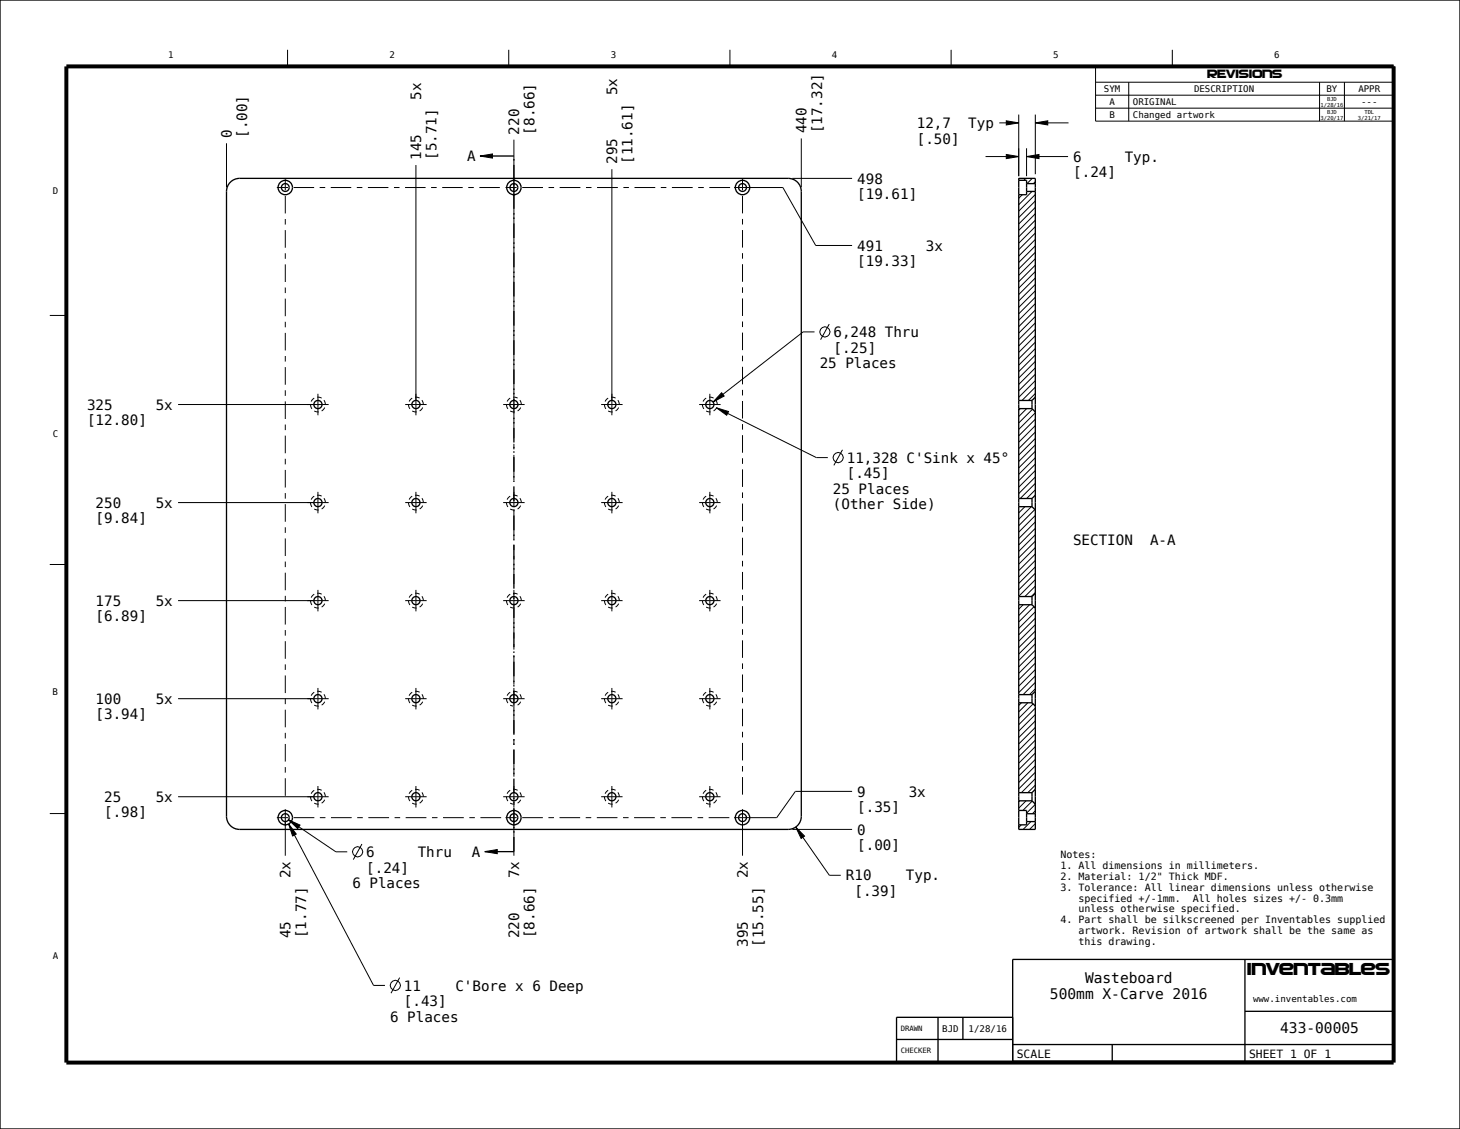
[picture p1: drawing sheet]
<svg xmlns="http://www.w3.org/2000/svg" width="559mm" height="432mm" viewBox="0 0 559 432" stroke-linecap="round" stroke-linejoin="round" font-family="sans-serif">
<path d="M196.7 325.7v-266" fill="none" stroke="#000" stroke-width=".51" stroke-dasharray="5.6 1.7 .6 1.1 .6 1.7" stroke-linecap="butt"/>
<g fill="none" stroke="#000" stroke-width=".51">
<path d="M0 0h558.8v431.8h-558.8zM183.7 59.7h13M88.5 69.4a5 5 0 0 1 3.2-1.2h210a5 5 0 0 1 5 5v239a5 5 0 0 1-5 5h-210a5 5 0 0 1-5-5v-239a5 5 0 0 1 1.8-3.8zM389.9 68.2h6.4v249h-6.4zM389.9 69h3v5.5h-3M392.9 70.2h3.4M392.9 73.2h3.4M389.9 156.3h5.1M389.9 153.2h5.1M395 153.2v3.1M395 156.3l1.3 1.3M396.3 151.9l-1.3 1.3"/>
<path d="M389.9 193.8h5.1M389.9 190.7h5.1M395 190.7v3.1M395 193.8l1.3 1.3M396.3 189.4l-1.3 1.3M389.9 231.3h5.1M389.9 228.2h5.1M395 228.2v3.1M395 231.3l1.3 1.3M396.3 226.9l-1.3 1.3M389.9 268.8h5.1M389.9 265.7h5.1"/>
<path d="M395 265.7v3.1M395 268.8l1.3 1.3M396.3 264.4l-1.3 1.3M389.9 306.3h5.1M389.9 303.2h5.1M389.9 310h3v5.5h-3M392.9 311.2h3.4M392.9 314.2h3.4M395 303.2v3.1M395 306.3l1.3 1.3M396.3 301.9l-1.3 1.3M185.5 325.7h11.2"/>
<path d="M476.5 366.9v38.9M343.1 397.5h44.5M359 389.1v16.9M368.5 389.1v8.4M387.6 399.5h146M387.6 389.1h-44.5v16.9h44.5v-39.1h146v38.9h-146M425.7 399.5v6.3M476.5 386.8h57.1"/>
</g>
<path d="M183.7 59.7l4.8-.8v1.6zM385.1 59.1l4.8 .8-4.8 .8zM385.1 46.2l4.8 .8-4.8 .8zM392.9 59.9l4.8-.8v1.6zM396.3 47l4.7-.8v1.6zM276.2 150.2l1 1.3-4.3 2.3zM274.2 156l4.6 1.4-.7 1.4zM110.4 313.6l4.4 2-.9 1.3zM110.5 315.2l2.9 3.8-1.4 .7zM304.6 316.3l3.3 3.5-1.3 .9zM185.5 325.7l4.8-.8v1.6z" fill="#000"/>
<g fill="none" stroke="#000" stroke-width=".38">
<path d="M110.1 19.1v6.3M194.7 19.1v6.3M279.4 19.1v6.3M364 19.1v6.3M448.7 19.1v6.3M419.3 25.3h114.3v21h-114.3zM419.3 31.4h114.3M419.3 36.4h114.3M432 31.4v14.9M505 31.4v14.9M514.6 31.4v14.9M86.7 54.8v16.8"/>
<path d="M183.7 59.7l4.8-.8v1.6zM196.7 53.4v99.7M306.7 53v18.6M377.2 59.9h12.7M382.5 47h7.4M385.1 59.1l4.8 .8-4.8 .8zM385.1 46.2l4.8 .8-4.8 .8zM389.9 43.8v23.6M392.9 59.9l4.8-.8v1.6zM392.9 56.7v10.7M392.9 59.9h15.9M396.3 47l4.7-.8v1.6z"/>
<path d="M396.3 43.8v22.8M396.3 47h12.7M419.3 41.4h114.3M159.2 63.1v90M234.2 64.7v88.4M285.8 71.7h13.8l12.6 22.2h13.9M303.3 68.2h22.8M390.2 68.2l-.3 .3M391.3 74.5l-1.4 1.3M392.6 68.2l-.7 .8M395 73.2l-5.1 5.1M395.1 68.2l-2 2"/>
<path d="M396.3 79.3l-6.4 6.4M396.3 76.9l-6.4 6.3M396.3 74.4l-6.4 6.4M396.3 69.5l-.8 .7M396.3 99l-6.4 6.3M396.3 96.5l-6.4 6.3M396.3 94l-6.4 6.4M396.3 91.6l-6.4 6.3M396.3 89.1l-6.4 6.4M396.3 86.7l-6.4 6.3M396.3 84.2l-6.4 6.4M396.3 81.8l-6.4 6.3"/>
<path d="M396.3 118.6l-6.4 6.3M396.3 116.1l-6.4 6.4M396.3 113.7l-6.4 6.3M396.3 111.2l-6.4 6.4M396.3 108.8l-6.4 6.3M396.3 106.3l-6.4 6.4M396.3 103.9l-6.4 6.3M396.3 101.4l-6.4 6.4M19 120.6h6.4M311.8 126.9h-4.4l-34.5 26.9M317.4 124l-3.3 5.9M396.3 138.2l-6.4 6.4"/>
<path d="M396.3 135.8l-6.4 6.3M396.3 133.3l-6.4 6.4M396.3 130.9l-6.4 6.3M396.3 128.4l-6.4 6.4M396.3 126l-6.4 6.3M396.3 123.5l-6.4 6.4M396.3 121.1l-6.4 6.3M68.1 154.7h52M118.9 154.7l.5 1.7M120.3 152.3l-1.2 1.3M120.3 157.2l1.7 .3M121.4 151.9l1.7 .4"/>
<path d="M124 153.1h.1M124 153.1l.5 1.6M124.3 155.9l-1.2 1.3M124.3 155.9h.1M156.4 154.7l.5 1.7M157.8 157.2l1.7 .3M157.8 152.3l-1.2 1.3M158.9 151.9l1.7 .4M161.5 153.1h.1M161.5 153.1l.5 1.6M161.8 155.9l-1.2 1.3M161.8 155.9h.1"/>
<path d="M193.9 154.7l.5 1.7M195.3 152.3l-1.2 1.3M195.3 157.2l1.7 .3M196.4 151.9l1.7 .4M199 153.1h.1M199 153.1l.5 1.6M199.3 155.9l-1.2 1.3M231.4 154.7l.5 1.7M232.8 152.3l-1.2 1.3M232.8 157.2l1.7 .3M233.9 151.9l1.7 .4M236.5 153.1l.5 1.6"/>
<path d="M236.8 155.9l-1.2 1.3M268.9 154.7l.5 1.7M270.3 152.3l-1.2 1.3M270.3 157.2l1.7 .3M271.4 151.9l1.7 .4M274 153.1l.5 1.6M274.2 156l4.6 1.4-.7 1.4zM274.2 156l38.3 19h4.3M274.3 155.9l-1.2 1.3M274.3 155.9h.1M276.2 150.2l1 1.3-4.3 2.3zM390.5 156.3l-.6 .6"/>
<path d="M392.9 156.3l-3 3M395.2 156.5l-5.3 5.3M396.3 157.9l-6.4 6.3M396.3 150.5l-2.7 2.7M396.3 148.1l-5.1 5.1M396.3 145.6l-6.4 6.4M396.3 143.1l-6.4 6.4M396.3 140.7l-6.4 6.3M322.5 172l-3.4 6M396.3 180l-6.4 6.3M396.3 177.5l-6.4 6.4M396.3 175.1l-6.4 6.3"/>
<path d="M396.3 172.6l-6.4 6.4M396.3 170.2l-6.4 6.3M396.3 167.7l-6.4 6.4M396.3 165.2l-6.4 6.4M396.3 162.8l-6.4 6.3M396.3 160.3l-6.4 6.4M68.1 192.2h52M118.9 192.2l.5 1.7M120.3 189.8l-1.2 1.3M120.3 194.7l1.7 .3M121.4 189.4l1.7 .4M121.4 189.4h.1"/>
<path d="M124 190.6l.5 1.6M124.3 193.4l-1.2 1.3M124.3 193.4h.1M156.4 192.2l.5 1.7M157.8 189.8l-1.2 1.3M157.8 194.7l1.7 .3M158.9 189.4l1.7 .4M158.9 189.4h.1M161.5 190.6l.5 1.6M161.8 193.4l-1.2 1.3M161.8 193.4h.1M193.9 192.2l.5 1.7"/>
<path d="M195.3 194.7l1.7 .3M195.3 189.8l-1.2 1.3M196.4 189.4l1.7 .4M199 190.6l.5 1.6M199.3 193.4l-1.2 1.3M231.4 192.2l.5 1.7M232.8 189.8l-1.2 1.3M232.8 194.7l1.7 .3M233.9 189.4l1.7 .4M236.5 190.6l.5 1.6M236.8 193.4l-1.2 1.3M268.9 192.2l.5 1.7"/>
<path d="M270.3 189.8l-1.2 1.3M270.3 194.7l1.7 .3M271.4 189.4l1.7 .4M274 190.6l.5 1.6M274.3 193.4l-1.2 1.3M274.3 193.4h.1M392.3 193.8l-2.4 2.4M394.7 193.8l-4.8 4.8M396.1 194.9l-6.2 6.2M396.3 199.6l-6.4 6.4M396.3 197.2l-6.4 6.3M396.3 187.3l-3.4 3.4"/>
<path d="M396.3 184.9l-5.8 5.8M396.3 182.4l-6.4 6.4M19 215.9h6.4M396.3 219.3l-6.4 6.3M396.3 216.8l-6.4 6.4M396.3 214.4l-6.4 6.3M396.3 211.9l-6.4 6.3M396.3 209.4l-6.4 6.4M396.3 207l-6.4 6.3M396.3 204.5l-6.4 6.4M396.3 202.1l-6.4 6.3M68.1 229.7h52"/>
<path d="M118.9 229.7l.5 1.7M120.3 227.3l-1.2 1.3M120.3 232.2l1.7 .3M121.4 226.9l1.7 .4M121.4 226.9h.1M124 228.1l.5 1.6M124.3 230.9l-1.2 1.3M124.3 230.9h.1M156.4 229.7l.5 1.7M157.8 227.3l-1.2 1.3M157.8 232.2l1.7 .3M158.9 226.9l1.7 .4"/>
<path d="M158.9 226.9h.1M161.5 228.1l.5 1.6M161.8 230.9l-1.2 1.3M161.8 230.9h.1M193.9 229.7l.5 1.7M195.3 227.3l-1.2 1.3M195.3 232.2l1.7 .3M196.4 226.9l1.7 .4M199 228.1l.5 1.6M199.3 230.9l-1.2 1.3M231.4 229.7l.5 1.7M232.8 227.3l-1.2 1.3"/>
<path d="M232.8 232.2l1.7 .3M233.9 226.9l1.7 .4M236.5 228.1l.5 1.6M236.8 230.9l-1.2 1.3M268.9 229.7l.5 1.7M270.3 227.3l-1.2 1.3M270.3 232.2l1.7 .3M271.4 226.9l1.7 .4M274 228.1l.5 1.6M274.3 230.9l-1.2 1.3M274.3 230.9h.1M391.6 231.3l-1.7 1.7"/>
<path d="M394.1 231.3l-4.2 4.1M395.8 232l-5.9 5.9M396.3 238.9l-6.4 6.4M396.3 236.5l-6.4 6.3M396.3 234l-6.4 6.3M396.3 226.6l-1.6 1.6M396.3 224.2l-4 4M396.3 221.7l-6.4 6.4M396.3 258.5l-6.4 6.4M396.3 256.1l-6.4 6.3M396.3 253.6l-6.4 6.4M396.3 251.2l-6.4 6.3"/>
<path d="M396.3 248.7l-6.4 6.4M396.3 246.3l-6.4 6.3M396.3 243.8l-6.4 6.4M396.3 241.4l-6.4 6.3M68.1 267.2h52M118.9 267.2l.5 1.7M120.3 264.8l-1.2 1.3M120.3 269.7l1.7 .3M121.4 264.4l1.7 .4M121.4 264.4h.1M124 265.6l.5 1.6M124.3 268.4l-1.2 1.3"/>
<path d="M124.3 268.4h.1M156.4 267.2l.5 1.7M157.8 264.8l-1.2 1.3M157.8 269.7l1.7 .3M158.9 264.4l1.7 .4M158.9 264.4h.1M161.5 265.6l.5 1.6M161.8 268.4l-1.2 1.3M161.8 268.4h.1M193.9 267.2l.5 1.7M195.3 264.8l-1.2 1.3M195.3 269.7l1.7 .3"/>
<path d="M196.4 264.4l1.7 .4M199 265.6l.5 1.6M199.3 268.4l-1.2 1.3M231.4 267.2l.5 1.7M232.8 264.8l-1.2 1.3M232.8 269.7l1.7 .3M233.9 264.4l1.7 .4M236.5 265.6l.5 1.6M236.8 268.4l-1.2 1.3M268.9 267.2l.5 1.7M270.3 269.7l1.7 .3M270.3 264.8l-1.2 1.3"/>
<path d="M271.4 264.4l1.7 .4M274 265.6l.5 1.6M274.3 268.4l-1.2 1.3M274.3 268.4h.1M390.9 268.8l-1 1M393.4 268.8l-3.5 3.5M395.4 269.2l-5.5 5.5M396.3 278.2l-6.4 6.3M396.3 275.7l-6.4 6.4M396.3 273.3l-6.4 6.3M396.3 270.8l-6.4 6.4M396.3 263.5l-2.2 2.2"/>
<path d="M396.3 261l-4.7 4.7M396.3 297.8l-5.4 5.4M396.3 295.4l-6.4 6.3M396.3 292.9l-6.4 6.4M396.3 290.5l-6.4 6.3M396.3 288l-6.4 6.4M396.3 285.6l-6.4 6.3M396.3 283.1l-6.4 6.4M396.3 280.6l-6.4 6.4M19 311.1h6.4M68.1 304.7h52M109.2 314.3v13"/>
<path d="M110.4 313.6l4.4 2-.9 1.3zM110.4 313.6l18.1 12.2h4.4M110.5 315.2l2.9 3.8-1.4 .7zM110.5 315.2l32.5 61.7h4.3M118.9 304.7l.5 1.7M120.3 302.3l-1.2 1.3M120.3 307.2l1.7 .3M121.4 301.9l1.7 .4M121.4 301.9h.1M124 303.1l.5 1.6M124.3 305.9l-1.2 1.3M124.3 305.9h.1"/>
<path d="M156.4 304.7l.5 1.7M157.8 302.3l-1.2 1.3M157.8 307.2l1.7 .3M158.9 301.9l1.7 .4M158.9 301.9h.1M161.5 303.1l.5 1.6M161.8 305.9l-1.2 1.3M161.8 305.9h.1M193.9 304.7l.5 1.7M195.3 302.3l-1.2 1.3M195.3 307.2l1.7 .3M196.4 301.9l1.7 .4"/>
<path d="M196.7 314.3v13M199 303.1l.5 1.6M199.3 305.9l-1.2 1.3M231.4 304.7l.5 1.7M232.8 302.3l-1.2 1.3M232.8 307.2l1.7 .3M233.9 301.9l1.7 .4M236.5 303.1l.5 1.6M236.8 305.9l-1.2 1.3M268.9 304.7l.5 1.7M270.3 307.2l1.7 .3M270.3 302.3l-1.2 1.3"/>
<path d="M271.4 301.9l1.7 .4M274 303.1l.5 1.6M274.3 305.9l-1.2 1.3M274.3 305.9h.1M284.2 314.3v13M303.3 317.2h22.8M304.6 316.3l3.3 3.5-1.3 .9zM304.6 316.3l12.8 18.5h4.4M326.1 302.7h-21.7l-7.1 10h-10M390.3 306.3l-.4 .3M390.9 315.5l-1 1M392.7 306.3l-2.8 2.8"/>
<path d="M394.6 314.2l-3 3M395.1 306.4l-3.6 3.6M396.3 315l-2.2 2.2M396.3 310.1l-1.2 1.1M396.3 307.7l-3.4 3.3M396.3 300.3l-2.9 2.9M138.5 322.8l-3.3 6M185.5 325.7l4.8-.8v1.6zM153 373.9l-3.3 6"/>
<circle cx="315.7" cy="126.9" r="1.95"/>
<circle cx="320.8" cy="175" r="1.95"/>
<circle cx="136.8" cy="325.8" r="1.95"/>
<circle cx="151.3" cy="376.9" r="1.95"/>
</g>
<path d="M25.4 25.4h508v381h-508z" fill="none" stroke="#000" stroke-width="1.5" stroke-linecap="butt"/>
<!-- layer: 02___PRT_ALL_AXES -->
<g fill="none" stroke="#000" stroke-width=".51">
<circle cx="109.2" cy="71.7" r="2.75"/>
<circle cx="109.2" cy="71.7" r="1.5"/>
<circle cx="196.7" cy="71.7" r="2.75"/>
<circle cx="196.7" cy="71.7" r="1.5"/>
<circle cx="284.2" cy="71.7" r="2.75"/>
<circle cx="284.2" cy="71.7" r="1.5"/>
<circle cx="121.7" cy="154.7" r="1.56"/>
<circle cx="159.2" cy="154.7" r="1.56"/>
<circle cx="196.7" cy="154.7" r="1.56"/>
<circle cx="234.2" cy="154.7" r="1.56"/>
<circle cx="271.7" cy="154.7" r="1.56"/>
<circle cx="121.7" cy="192.2" r="1.56"/>
<circle cx="159.2" cy="192.2" r="1.56"/>
<circle cx="196.7" cy="192.2" r="1.56"/>
<circle cx="234.2" cy="192.2" r="1.56"/>
<circle cx="271.7" cy="192.2" r="1.56"/>
<circle cx="121.7" cy="229.7" r="1.56"/>
<circle cx="159.2" cy="229.7" r="1.56"/>
<circle cx="196.7" cy="229.7" r="1.56"/>
<circle cx="234.2" cy="229.7" r="1.56"/>
<circle cx="271.7" cy="229.7" r="1.56"/>
<circle cx="121.7" cy="267.2" r="1.56"/>
<circle cx="159.2" cy="267.2" r="1.56"/>
<circle cx="196.7" cy="267.2" r="1.56"/>
<circle cx="234.2" cy="267.2" r="1.56"/>
<circle cx="271.7" cy="267.2" r="1.56"/>
<circle cx="109.2" cy="312.7" r="2.75"/>
<circle cx="109.2" cy="312.7" r="1.5"/>
<circle cx="121.7" cy="304.7" r="1.56"/>
<circle cx="159.2" cy="304.7" r="1.56"/>
<circle cx="196.7" cy="312.7" r="2.75"/>
<circle cx="196.7" cy="312.7" r="1.5"/>
<circle cx="196.7" cy="304.7" r="1.56"/>
<circle cx="234.2" cy="304.7" r="1.56"/>
<circle cx="271.7" cy="304.7" r="1.56"/>
<circle cx="284.2" cy="312.7" r="2.75"/>
<circle cx="284.2" cy="312.7" r="1.5"/>
</g>
<g fill="none" stroke="#000" stroke-width=".38">
<path d="M106 71.7h4.3M109.2 68.5v4.3M109.2 74.9v6.7M112.4 71.7h7.8M122.3 71.7h2.2M126.6 71.7h7.8M136.6 71.7h2.1M140.8 71.7h7.9M150.8 71.7h2.1M155 71.7h7.9M165 71.7h2.1M169.3 71.7h7.8"/>
<path d="M179.2 71.7h2.1M183.5 71.7h7.8M193.5 71.7h4.3M196.7 68.5v6.4M199.9 71.7h7.9M209.9 71.7h2.2M214.2 71.7h7.9M224.3 71.7h2.1M228.5 71.7h8M238.6 71.7h2.1M242.8 71.7h8M252.9 71.7h2.1"/>
<path d="M257.2 71.7h7.9M267.2 71.7h2.2M271.5 71.7h7.9M281 71.7h6.4M284.2 68.5v4.3M284.2 74.9v6.7M109.2 83.8v2.1M109.2 88v6.7M109.2 96.9v2.1M284.2 83.7v2.2M284.2 88v6.7M284.2 96.8v2.1"/>
<path d="M109.2 101.1v6.7M109.2 110v2.1M109.2 114.2v6.7M284.2 101.1v6.7M284.2 109.9v2.1M284.2 114.1v6.7M109.2 123.1v2.1M109.2 127.3v6.7M109.2 136.2v2.1M284.2 123v2.1M284.2 127.2v6.7M284.2 136v2.2"/>
<path d="M109.2 140.4v6.7M109.2 149.3v2.1M109.2 153.5v6.7M117.6 154.7h8.2M121.7 150.6v8.2M155.1 154.7h8.2M159.2 150.6v8.2M192.6 154.7h8.2M196.7 154.7h.1M196.7 154.7v1.1M196.7 157.9v9.7M230.1 154.7h8.2"/>
<path d="M234.2 150.6v8.2M267.6 154.7h8.2M271.7 150.6v8.2M284.2 140.3v6.7M284.2 149.1v2.1M284.2 153.4v6.7M109.2 162.4v2.1M109.2 166.6v6.8M109.2 175.5v2.1M109.2 179.7v6.8M196.7 169.7v2.2M196.7 174v9.7"/>
<path d="M284.2 162.2v2.1M284.2 166.4v6.7M284.2 175.3v2.1M284.2 179.5v6.7M109.2 188.6v2.1M109.2 192.8v6.8M117.6 192.2h8.2M121.7 188.1v8.2M155.1 192.2h8.2M159.2 188.1v8.2M192.6 192.2h8.2M196.7 188.1v5.2"/>
<path d="M196.7 195.4v10.8M230.1 192.2h8.2M234.2 188.1v8.2M267.6 192.2h8.2M271.7 188.1v8.2M284.2 188.3v2.2M284.2 192.6v6.7M109.2 201.7v2.1M109.2 205.9v6.8M109.2 214.8v2.1M109.2 219v6.8M196.7 208.3v2.1"/>
<path d="M196.7 212.6v10.7M284.2 201.4v2.1M284.2 205.7v6.7M284.2 214.5v2.1M284.2 218.7v6.8M109.2 227.9v2.1M109.2 232.1v6.8M117.6 229.7h8.2M121.7 225.6v8.2M155.1 229.7h8.2M159.2 225.6v8.2M192.6 229.7h8.2"/>
<path d="M196.7 225.6v5.2M196.7 232.9v11.3M230.1 229.7h8.2M234.2 225.6v8.2M267.6 229.7h8.2M271.7 225.6v8.2M284.2 227.6v2.1M284.2 231.8v6.7M109.2 241v2.1M109.2 245.2v6.8M109.2 254.1v2.1M109.2 258.3v6.8"/>
<path d="M196.7 246.3v2.1M196.7 250.6v11.3M284.2 240.7v2.1M284.2 244.9v6.7M284.2 253.7v2.2M284.2 258v6.7M109.2 267.2v2.1M109.2 271.4v6.8M117.6 267.2h8.2M121.7 263.1v8.2M155.1 267.2h8.2M159.2 263.1v8.2"/>
<path d="M192.6 267.2h8.2M196.7 263.1v5.2M196.7 270.4v10.1M230.1 267.2h8.2M234.2 263.1v8.2M267.6 267.2h8.2M271.7 263.1v8.2M284.2 266.8v2.1M284.2 271.1v6.7M284.2 279.9v2.1M109.2 280.3v2.1M109.2 284.5v6.8"/>
<path d="M109.2 293.4v2.1M109.2 297.6v6.8M196.7 282.7v2.1M196.7 286.9v10.1M284.2 284.1v6.7M284.2 293v2.1M284.2 297.2v6.7M106 312.7h4.3M109.2 309.5v6.4M112.4 312.7h7.9M117.6 304.7h8.2M121.7 300.6v8.2"/>
<path d="M122.4 312.7h2.2M126.7 312.7h7.9M136.7 312.7h2.2M141 312.7h7.9M151 312.7h2.2M155.1 304.7h8.2M155.3 312.7h7.9M159.2 300.6v8.2M165.3 312.7h2.2M169.6 312.7h7.9M179.6 312.7h2.2M183.9 312.7h7.9"/>
<path d="M192.6 304.7h8.2M193.5 312.7h4.3M196.7 300.6v8.2M196.7 309.5v6.4M199.9 312.7h7.9M209.9 312.7h2.1M214.1 312.7h8M224.2 312.7h2.1M228.4 312.7h7.9M230.1 304.7h8.2M234.2 300.6v8.2M238.4 312.7h2.2"/>
<path d="M242.7 312.7h7.9M252.7 312.7h2.1M257 312.7h7.9M267 312.7h2.1M267.6 304.7h8.2M271.2 312.7h7.9M271.7 300.6v8.2M281 312.7h6.4M284.2 309.5v6.4"/>
</g>
<text font-size="6.9" x="477.2" y="373">Inventables</text>
<g font-size="5.6">
<text x="415.3" y="376.1">Wasteboard</text>
<text x="401.9" y="382.2">500mm X-Carve 2016</text>
<text x="490" y="395.2">433-00005</text>
</g>
<g font-size="5.4">
<text x="161.2" y="38.1" transform="rotate(-90 161.2 38.1)">5x</text>
<text x="236.2" y="36.5" transform="rotate(-90 236.2 36.5)">5x</text>
<text x="88.7" y="52.8" transform="rotate(-90 88.7 52.8)">0</text>
<text x="94.6" y="52.8" transform="rotate(-90 94.6 52.8)">[.00]</text>
<text x="198.7" y="51.4" transform="rotate(-90 198.7 51.4)">220</text>
<text x="204.6" y="51.4" transform="rotate(-90 204.6 51.4)">[8.66]</text>
<text x="308.7" y="51" transform="rotate(-90 308.7 51)">440</text>
<text x="314.6" y="51" transform="rotate(-90 314.6 51)">[17.32]</text>
<text x="350.9" y="49">12,7</text>
<text x="370.6" y="49">Typ</text>
<text x="350.9" y="54.9">[.50]</text>
<text x="161.2" y="61.1" transform="rotate(-90 161.2 61.1)">145</text>
<text x="167.1" y="61.1" transform="rotate(-90 167.1 61.1)">[5.71]</text>
<text x="178.8" y="61.7">A</text>
<text x="236.2" y="62.7" transform="rotate(-90 236.2 62.7)">295</text>
<text x="242.1" y="62.7" transform="rotate(-90 242.1 62.7)">[11.61]</text>
<text x="410.8" y="61.9">6</text>
<text x="430.5" y="61.9">Typ.</text>
<text x="328.1" y="70.2">498</text>
<text x="410.8" y="67.8">[.24]</text>
<text x="328.1" y="76.2">[19.61]</text>
<text x="328.1" y="95.9">491</text>
<text x="354.4" y="95.9">3x</text>
<text x="328.1" y="101.8">[19.33]</text>
<text x="319" y="128.9">6,248 Thru</text>
<text x="319" y="134.9">[.25]</text>
<text x="313.7" y="140.8">25 Places</text>
<text x="33.3" y="156.7">325</text>
<text x="59.6" y="156.7">5x</text>
<text x="33.3" y="162.7">[12.80]</text>
<text x="324.1" y="177">11,328 C'Sink x 45°</text>
<text x="324.1" y="183">[.45]</text>
<text x="318.8" y="188.9">25 Places</text>
<text x="36.6" y="194.2">250</text>
<text x="59.6" y="194.2">5x</text>
<text x="318.8" y="194.9">(Other Side)</text>
<text x="36.6" y="200.2">[9.84]</text>
<text x="410.7" y="208.3">SECTION</text>
<text x="440.2" y="208.3">A-A</text>
<text x="36.6" y="231.7">175</text>
<text x="59.6" y="231.7">5x</text>
<text x="36.6" y="237.7">[6.89]</text>
<text x="36.6" y="269.2">100</text>
<text x="59.6" y="269.2">5x</text>
<text x="36.6" y="275.2">[3.94]</text>
<text x="328.1" y="304.7">9</text>
<text x="347.8" y="304.7">3x</text>
<text x="39.9" y="306.7">25</text>
<text x="59.6" y="306.7">5x</text>
<text x="328.1" y="310.6">[.35]</text>
<text x="39.9" y="312.7">[.98]</text>
<text x="328.1" y="319.2">0</text>
<text x="140.2" y="327.8">6</text>
<text x="159.9" y="327.8">Thru</text>
<text x="180.6" y="327.7">A</text>
<text x="328.1" y="325.2">[.00]</text>
<text x="111.2" y="335.8" transform="rotate(-90 111.2 335.8)">2x</text>
<text x="140.2" y="333.7">[.24]</text>
<text x="198.7" y="335.8" transform="rotate(-90 198.7 335.8)">7x</text>
<text x="286.2" y="335.8" transform="rotate(-90 286.2 335.8)">2x</text>
<text x="134.9" y="339.7">6 Places</text>
<text x="323.8" y="336.8">R10</text>
<text x="346.8" y="336.8">Typ.</text>
<text x="327.1" y="342.7">[.39]</text>
<text x="111.2" y="358.8" transform="rotate(-90 111.2 358.8)">45</text>
<text x="117.1" y="358.8" transform="rotate(-90 117.1 358.8)">[1.77]</text>
<text x="198.7" y="358.8" transform="rotate(-90 198.7 358.8)">220</text>
<text x="204.6" y="358.8" transform="rotate(-90 204.6 358.8)">[8.66]</text>
<text x="286.2" y="362.1" transform="rotate(-90 286.2 362.1)">395</text>
<text x="292.1" y="362.1" transform="rotate(-90 292.1 362.1)">[15.55]</text>
<text x="154.6" y="378.9">11</text>
<text x="174.3" y="378.9">C'Bore x 6 Deep</text>
<text x="154.6" y="384.8">[.43]</text>
<text x="149.3" y="390.8">6 Places</text>
</g>
<text font-size="4.8" x="462.2" y="30">REVISIONS</text>
<g font-size="4.3">
<text x="389.2" y="404.7">SCALE</text>
<text x="478.1" y="404.7">SHEET 1 OF 1</text>
</g>
<g font-size="3.8">
<text x="405.9" y="328">Notes:</text>
<text x="405.9" y="332.2">1. All dimensions in millimeters.</text>
<text x="405.9" y="336.4">2. Material: 1/2&quot; Thick MDF.</text>
<text x="405.9" y="340.6">3. Tolerance: All linear dimensions unless otherwise</text>
<text x="412.8" y="344.8">specified +/-1mm.</text>
<text x="456.5" y="344.8">All holes sizes +/- 0.3mm</text>
<text x="405.9" y="353.2">4. Part shall be silkscreened per Inventables supplied</text>
<text x="412.8" y="349">unless otherwise specified.</text>
<text x="412.8" y="357.4">artwork. Revision of artwork shall be the same as</text>
<text x="412.8" y="361.6">this drawing.</text>
</g>
<g font-size="3.5">
<text x="64.4" y="22.1">1</text>
<text x="149.1" y="22.1">2</text>
<text x="233.7" y="22.1">3</text>
<text x="318.4" y="22.1">4</text>
<text x="403.1" y="22.1">5</text>
<text x="487.7" y="22.1">6</text>
<text x="422.5" y="35.2">SYM</text>
<text x="457" y="35.2">DESCRIPTION</text>
<text x="507.7" y="35.2">BY</text>
<text x="519.9" y="35.2">APPR</text>
<text x="424.6" y="40.2">A</text>
<text x="433.6" y="40.2">ORIGINAL</text>
<text x="520.9" y="40.2">---</text>
<text x="424.6" y="45.1">B</text>
<text x="433.6" y="45.1">Changed artwork</text>
<text x="20.2" y="74.3">D</text>
<text x="20.2" y="167.3">C</text>
<text x="20.1" y="265.7">B</text>
<text x="20.2" y="366.7">A</text>
<text x="479.6" y="383.4">www.inventables.com</text>
<text x="360.6" y="394.6">BJD</text>
<text x="370.7" y="394.6">1/28/16</text>
</g>
<g font-size="2.8">
<text x="344.7" y="394.3">DRAWN</text>
<text x="344.7" y="402.8">CHECKER</text>
</g>
<g font-size="2.1">
<text x="505.4" y="40.8">1/28/16</text>
<text x="507.9" y="38.5">BJD</text>
<text x="505.4" y="45.8">3/20/17</text>
<text x="507.9" y="43.5">BJD</text>
<text x="519.7" y="45.8">3/21/17</text>
<text x="522.2" y="43.5">TDL</text>
</g>
</svg>
